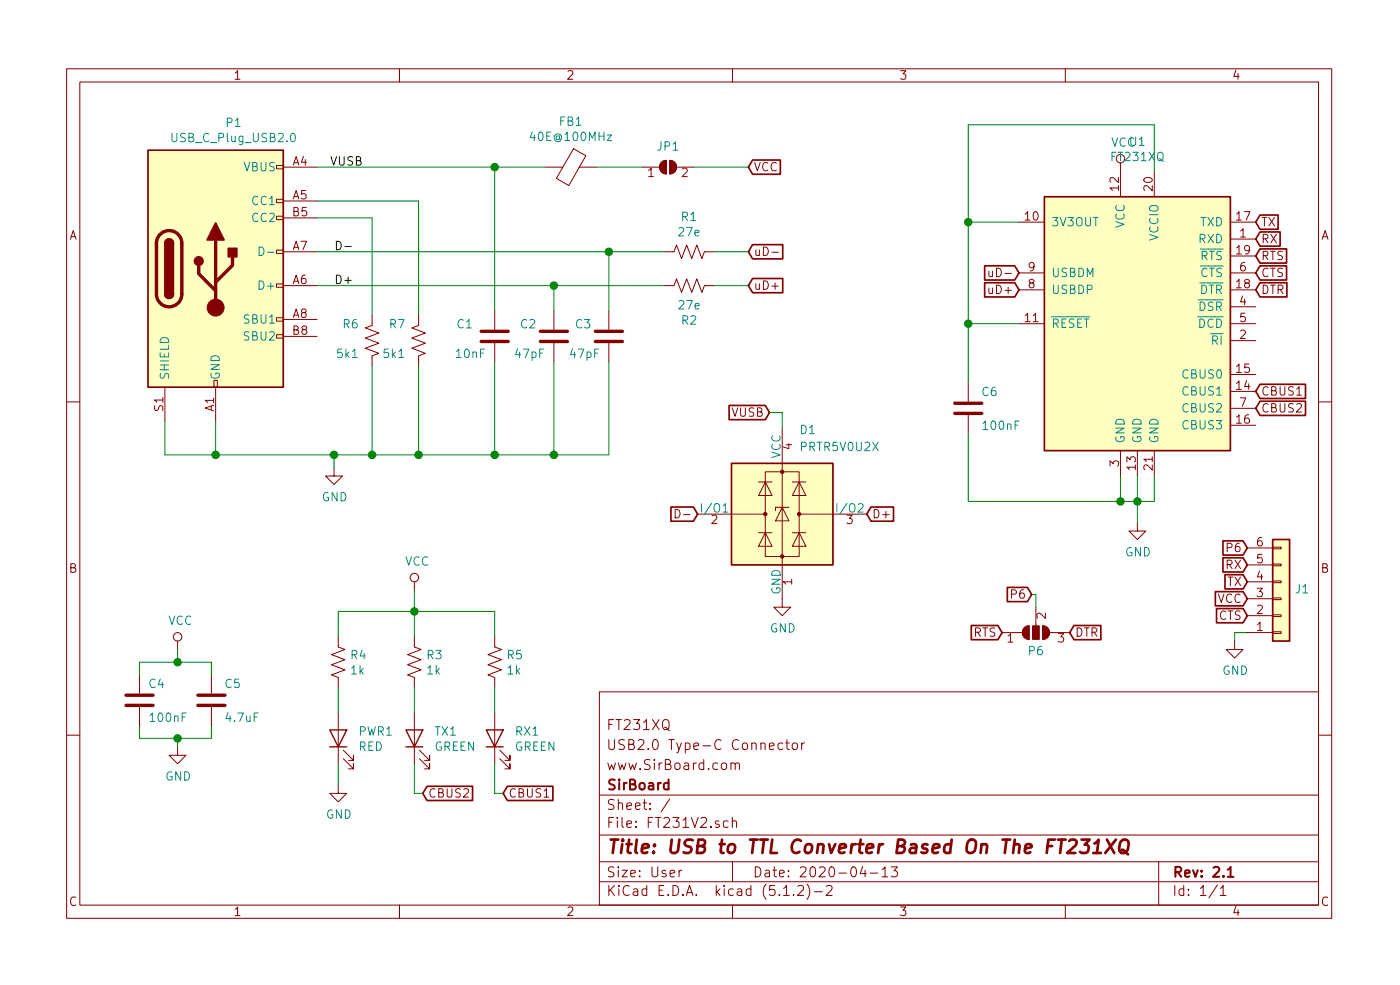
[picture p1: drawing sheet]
<svg xmlns="http://www.w3.org/2000/svg" width="210mm" height="148mm" viewBox="0 0 210 148" stroke-linecap="round" stroke-linejoin="round" font-family="sans-serif">
<g fill="none" stroke="#840000" stroke-width=".15">
<path d="M10 10.3h190v127.5h-190zM12 12.3h186v123.5h-186zM60 10.3v2M110 10.3v2M160 10.3v2M41.5 37.5h1v.5h-1zM41.5 32.4h1v.6h-1zM41.5 29.9h1v.5h-1zM41.5 24.8h1v.5h-1zM42.5 25.1h5.1M42.5 30.2h5.1M42.5 37.8h5.1"/>
<path d="M42.5 32.7h5.1M81.9 25.1h2.6M86.1 22.3l1.9 1.1-2.6 4.4-1.8-1zM87 25.1h2.5M96.5 25.1h2.6M99.3 24.4l.4-.3h.4v2a1.03 1.03 0 0 1-.9-.6 1.03 1.03 0 0 1 .1-1.1zM99.7 37.8h1.5l.4-1 .8 2 .7-2 .8 2 .7-2 .8 2 .4-1h1.5M100.6 24.1a1.02 1.02 0 0 1 1 1 1.02 1.02 0 0 1-1 1zM101.6 25.1h2.5M115.9 37.9h1M153 33.3h3.8M168.3 24.4v5.1"/>
<path d="M173.4 25.7v3.8M184.8 35.9h3.8M184.8 33.3h3.8M184.8 38.4h3.8M24.8 58.1v5.1M32.1 57.1h.5v1h-.5zM32.4 58.1v5.1M41.5 42.6h1v.5h-1zM41.5 50.2h1v.5h-1zM41.5 47.7h1v.5h-1zM42.5 42.9h5.1M42.5 47.9h5.1"/>
<path d="M42.5 50.5h5.1M55.9 47.3v1.5l-1 .4 2 .8-2 .7 2 .8-2 .8 2 .7-1 .4v1.5M62.9 47.3v1.5l-1.1 .4 2.1 .8-2.1 .7 2.1 .8-2.1 .8 2.1 .7-1 .4v1.5M74.3 46.7v2.8M74.3 51.5v2.8M83.2 46.7v2.8M83.2 51.5v2.8M91.4 46.7v2.8M91.4 51.5v2.8M99.7 42.9h1.5l.4-1.1 .8 2.1 .7-2.1 .8 2.1 .7-2.1 .8 2.1 .4-1h1.5M145.4 57.5v2.8M148.5 40.7v.6a.31 .31 0 0 0 .5 .2v-.1"/>
<path d="M153 48.6h3.8M153 43.5h3.8M153 41h3.8M184.8 48.6h3.8M184.8 58.7h3.8M184.8 56.2h3.8M184.8 43.5h3.8M184.8 51.1h3.8M184.8 46h3.8M184.8 41h3.8M10 60.3h2M50.2 70.2v1.2h1.2l-1.2 1.3-1.3-1.3h1.3"/>
<path d="M101.4 76.4a.64 .64 0 0 1 .7 .7 .64 .64 0 0 1-.7 .6zM102.7 77.2h.9M104.8 77.2h10.1M113.9 79.9h2.1M113.9 72.3h2.1M114.9 70.8h5.1v12.7h-5.1zM114.9 79.9l1.1 2.1h-2.1zM114.9 72.3l1.1 2.1h-2.1zM117.5 76.1l1 2.1h-2zM117.5 64.5v26.6h1.2l-1.2 1.3-1.3-1.3h1.3M118.5 76.1h-2v.5M119 79.9h2"/>
<path d="M119 72.3h2M120 79.9l1 2.1h-2zM120 72.3l1 2.1h-2zM120 77.2h10.2M145.4 62.3v2.8M168.3 67.6v3.8M170.8 78.4v1.3h1.3l-1.3 1.3-1.3-1.3h1.3M170.8 67.6v3.8M173.4 67.6v3.8M184.8 63.8h3.8M184.8 61.3h3.8M198 60.3h2"/>
<path d="M26.7 96.2v1.3M50.8 95.6v1.5l1 .4-2 .7 2 .8-2 .8 2 .7-2 .8 1 .4v1.5M62.2 95.6v1.5l1 .4-2 .7 2 .8-2 .8 2 .7-2 .8 1 .4v1.5M62.2 87.3v1.3M74.3 95.6v1.5l1 .4-2 .7 2 .8-2 .8 2 .7-2 .8 1 .4v1.5M150.5 94.9h3M153.9 94.1l.7-.2v2a1.02 1.02 0 0 1-1-.6 1.02 1.02 0 0 1 .3-1.2zM155.6 91.1v2.8M156.6 93.9a1.02 1.02 0 0 1 1 1 1.02 1.02 0 0 1-1 1zM157.6 94.9h3.1M185.4 96.2v1.3h1.3l-1.3 1.2-1.3-1.2h1.3M187.3 94.9h3.8"/>
<path d="M187.3 92.4h3.8M187.3 89.9h3.8M187.3 87.3h3.8M187.3 84.8h3.8M187.3 82.2h3.8M191.1 82.1h1.3v.3h-1.3zM191.1 84.6h1.3v.3h-1.3zM191.1 87.2h1.3v.2h-1.3zM191.1 89.7h1.3v.3h-1.3zM191.1 92.3h1.3v.2h-1.3zM191.1 94.8h1.3v.3h-1.3zM10 110.3h2"/>
<path d="M21 101.3v2.8M21 106.1v2.8M26.7 112.1v1.2h1.2l-1.2 1.3-1.3-1.3h1.3M31.7 101.3v2.8M31.7 106.1v2.8M50.8 117.8v1.3h1.3l-1.3 1.2-1.3-1.2h1.3M50.8 107v7.6M51.6 113.9l1.5 1.5v-.8v.8h-.8M51.6 112.6l1.5 1.5v-.8v.8h-.8M62.2 107v7.6M63 113.9l1.5 1.5v-.8v.8h-.7M63 112.6l1.5 1.5v-.8v.8h-.7"/>
<path d="M74.3 107v7.6M75.1 113.9l1.5 1.5v-.8v.8h-.8M75.1 112.6l1.5 1.5v-.8v.8h-.8M90 103.8h108v32h-108zM90 119.3h108M100.6 119.9l-1.3 1.9M109.8 114.6a.38 .38 0 0 1 .6 .1v.8M109.8 114.5v1M110.4 114.7l.2-.2 .4 .1v.9M117.6 111.6a.48 .48 0 0 0-.7 0l-.1 .2 .1 .6a.48 .48 0 0 0 .7 0M118 111.5h.5M118.2 111v1.3l.3 .2"/>
<path d="M119 111.6a.41 .41 0 0 1 .8 .2l-.1 .6a.41 .41 0 0 1-.7-.2zM120.4 111.5v1M120.8 111.5l-.3 .1-.1 .2M198 110.3h2M60 135.8v2M90 132.3h108M90 129.3h108M90 125.3h108M102 130.6v1M102.4 130.6l-.3 .1-.1 .2M109.3 123.3a.53 .53 0 0 0-.6 0v.7a.53 .53 0 0 0 .6 .1M110 123.3a.38 .38 0 0 1 .6 .1v.8"/>
<path d="M110 122.7v1.5M110 129.3v3M110 135.8v2M117.7 134.4h.8M119.2 134.3h.1l-.1 .1v-.1v.1M119.8 133l.2-.1h.4l.2 .1 .1 .3-.1 .2-.8 .9h.9M121.2 132.7a1.71 1.71 0 0 1 0 2.3M122.3 133.8h1.2M124.1 133l.2-.1 .5 .1a.37 .37 0 0 1 .1 .5l-.8 .9h.9M129.6 130l-.4 1.1h.9M129.9 130.6v1M130.7 131h1.1"/>
<path d="M132.5 130.5l.4-.4v1.5M132.5 131.6h.8M133.8 130.1h1l-.5 .6a.39 .39 0 0 1 .5 .2v.4l-.2 .2-.5 .1-.3-.1M160 135.8v2M174 129.3v6.5M182.8 132.8l-1.2 1.9M183.3 133.3l.4-.4v1.5M183.3 134.4h.8"/>
<circle cx="26.7" cy="95.6" r=".63"/>
<circle cx="62.2" cy="86.7" r=".63"/>
</g>
<path d="M184.4 130.5l.4-.4v1.5M184.4 131.6h.8" fill="none" stroke="#840000" stroke-width=".3"/>
<path d="M160.6 126.2l.3-.2h.5a.43 .43 0 0 1 .3 .6l-.2 .3-1.3 1.1h1.3M162.4 126h1.3l-.8 .8h.3l.2 .2a.82 .82 0 0 1-.2 .9l-.7 .1-.3-.2M164.2 128h1.1M164.4 126.6l.6-.6-.3 2M166.2 126l1.1 2M167.6 126l-1.6 2M168.3 126.3a.69 .69 0 0 1 1.2 0 1.49 1.49 0 0 1-.6 1.7l-.6-.1a1.41 1.41 0 0 1 0-1.6zM168.5 127.5a.92 .92 0 0 1 .7 .6l.2 .1" fill="none" stroke="#840000" stroke-width=".41"/>
<g fill="none" stroke="#840000" stroke-width=".51">
<path d="M24.1 35.2a1.89 1.89 0 0 1 2-.5 1.89 1.89 0 0 1 1.2 1.8v7.6a1.9 1.9 0 0 1-1.9 1.9 1.9 1.9 0 0 1-1.9-1.9v-7.6a1.73 1.73 0 0 1 .6-1.3zM29.8 39.8v1.3l2.6 2.5M32.4 36v10.2M34.9 38.5v1.3l-2.5 2.6M72.3 51.2h4M72.3 49.7h4M81.2 51.2h4M81.2 49.7h4M89.4 51.2h4.1M89.4 49.7h4.1M143.4 62h4M143.4 60.5h4"/>
<path d="M18.9 105.9h4.1M18.9 104.3h4.1M29.7 105.9h4.1M29.7 104.3h4.1"/>
</g>
<path d="M49.5 109.5h2.6l-1.3 2.6zM49.5 112.1h2.6M61 109.5h2.5l-1.3 2.6zM61 112.1h2.5M73 109.5h2.6l-1.3 2.6zM73 112.1h2.6" fill="none" stroke="#840000" stroke-width=".2"/>
<g fill="none" stroke="#008400" stroke-width=".15">
<path d="M47.6 25.1h34.3M47.6 37.8h52.1M47.6 32.7h8.3v14.6M47.6 30.2h15.3v17.1M74.3 25.1v21.6M89.5 25.1h7M91.4 37.8v8.9M104.1 25.1h8.3M107.3 37.8h5.1M145.4 33.3h7.6M173.4 25.7v-7h-28v38.8M47.6 42.9h52.1"/>
<path d="M55.9 54.9v13.4M62.9 54.9v13.4M74.3 54.3v14M83.2 42.9v3.8M83.2 54.3v14M91.4 54.3v14h-66.6v-5.1M107.3 42.9h5.1M145.4 48.6h7.6M32.4 63.2v5.1M50.2 68.3v1.9M115.6 61.9h1.9v2.6M145.4 65.1v10.1h28v-3.8"/>
<path d="M168.3 71.4v3.8M170.8 71.4v7M26.7 97.5v1.9M50.8 95.6v-3.8h23.5v3.8M62.2 88.6v7M154.9 89.2h.7v1.9M187.3 94.9h-1.9v1.3M21 101.3v-1.9h10.7v1.9M21 108.9v1.9h10.7v-1.9M26.7 110.8v1.3M50.8 103.2v3.8M50.8 114.6v3.2"/>
<path d="M62.2 103.2v3.8M62.2 114.6v4.5h1.3M74.3 103.2v3.8M74.3 114.6v4.5h1.3"/>
</g>
<g fill="#ffffc2" stroke="#ffffc2" stroke-width=".15">
<path d="M22.2 22.5h20.3v35.6h-20.3z"/>
<path d="M191.1 81h2.6v15.2h-2.6z"/>
<path d="M109.9 69.5h15.2v15.3h-15.2z"/>
<path d="M156.8 29.5h28v38.1h-28z"/>
</g>
<g fill="none" stroke="#840000" stroke-width=".25">
<path d="M22.2 22.5h20.3v35.6h-20.3zM24.8 36.5a.63 .63 0 0 1 .6-.6 .63 .63 0 0 1 .6 .6M113 36.7h4.6v2.1h-4.6l-.6-1zM113 24h4.2v2.1h-4.2l-.6-1zM147.9 39.9h4.5l.6 1.1-.6 1h-4.5zM156.8 29.5h28v38.1h-28zM189.2 32.3h2.7v2.1h-2.7l-.6-1.1zM189.2 34.8h3.1v2.1h-3.1l-.6-1zM189.2 37.3h4v2.2h-4l-.6-1.1zM189.2 39.9h4v2.1h-4l-.6-1zM24.8 44.1a.63 .63 0 0 0 .6 .7 .63 .63 0 0 0 .6-.7M113 41.8h4.6v2.1h-4.6l-.6-1z"/>
<path d="M147.9 42.4h4.5l.6 1.1-.6 1.1h-4.5zM189.2 57.7h6.9v2.1h-6.9l-.6-1.1zM189.2 42.4h4.1v2.2h-4.1l-.6-1.1zM100.8 76.1h3.3l.7 1.1-.7 1h-3.3zM109.5 60.8h5.4l.7 1.1-.7 1.1h-5.4zM109.9 69.5h15.2v15.3h-15.2zM130.8 76.1h3.4v2.1h-3.4l-.6-1zM189.2 60.2h6.9v2.1h-6.9l-.6-1zM145.9 93.9h4l.6 1-.6 1.1h-4zM151.3 88.1h3l.6 1.1-.6 1.1h-3zM161.3 93.9h4v2.1h-4l-.6-1.1zM182.5 88.8h4.2l.6 1.1-.6 1h-4.2z"/>
<path d="M182.7 91.3h4l.6 1.1-.6 1.1h-4zM183.7 83.7h3l.6 1.1-.6 1h-3zM183.7 81.2h3l.6 1-.6 1.1h-3zM184 86.2h2.7l.6 1.1-.6 1.1h-2.7zM191.1 81h2.6v15.2h-2.6zM64.1 118h6.9v2.1h-6.9l-.6-1zM76.2 118h6.8v2.1h-6.8l-.6-1z"/>
</g>
<g fill="#840000" stroke="#840000" stroke-width=".25">
<path d="M24.8 44.1h1.2a.63 .63 0 0 1-.6 .7 .63 .63 0 0 1-.6-.7z"/>
<path d="M24.9 36.1a.63 .63 0 0 1 .7-.2 .63 .63 0 0 1 .4 .6h-1.2z"/>
<path d="M24.8 36.5h1.2v7.6h-1.2z"/>
<path d="M34.3 37.3h1.3v1.2h-1.3z"/>
<path d="M32.4 33.5l1.3 2.5h-2.6z"/>
<circle cx="29.8" cy="39.2" r=".63"/>
</g>
<g fill="#840000" stroke="#840000" stroke-width=".15">
<path d="M99.3 24.4l.4-.3h.4v2a1.03 1.03 0 0 1-.9-.6 1.03 1.03 0 0 1 .1-1.1z"/>
<path d="M100.6 24.1a1.02 1.02 0 0 1 1 1 1.02 1.02 0 0 1-1 1z"/>
<path d="M153.9 94.1l.7-.2v2a1.02 1.02 0 0 1-1-.6 1.02 1.02 0 0 1 .3-1.2z"/>
<path d="M156.6 93.9a1.02 1.02 0 0 1 1 1 1.02 1.02 0 0 1-1 1z"/>
<path d="M155.1 93.9h1v2h-1z"/>
<circle cx="32.4" cy="46.2" r="1.27"/>
<circle cx="114.9" cy="77.2" r=".25"/>
<circle cx="117.5" cy="83.5" r=".25"/>
<circle cx="117.5" cy="70.8" r=".25"/>
<circle cx="120" cy="77.2" r=".25"/>
</g>
<path d="M38.9 37.1a.64 .64 0 0 1 .8 .6 .64 .64 0 0 1-.8 .6zM40.2 37.9h.9M43.7 20.1l.2-.1a.72 .72 0 0 1 .1 1.3 .68 .68 0 0 1-.3-1.2zM108.6 76.8h.7" fill="none" stroke="#008484" stroke-width=".15"/>
<g fill="#008400" stroke="#008400" stroke-width=".25">
<circle cx="32.4" cy="68.3" r=".51"/>
<circle cx="74.3" cy="25.1" r=".51"/>
<circle cx="91.4" cy="37.8" r=".51"/>
<circle cx="83.2" cy="42.9" r=".51"/>
<circle cx="50.2" cy="68.3" r=".51"/>
<circle cx="26.7" cy="99.4" r=".51"/>
<circle cx="26.7" cy="110.8" r=".51"/>
<circle cx="168.3" cy="75.2" r=".51"/>
<circle cx="170.8" cy="75.2" r=".51"/>
<circle cx="62.2" cy="91.8" r=".51"/>
<circle cx="55.9" cy="68.3" r=".51"/>
<circle cx="62.9" cy="68.3" r=".51"/>
<circle cx="74.3" cy="68.3" r=".51"/>
<circle cx="83.2" cy="68.3" r=".51"/>
<circle cx="145.4" cy="33.3" r=".51"/>
<circle cx="145.4" cy="48.6" r=".51"/>
</g>
<path d="M50.5 36.2a.64 .64 0 0 1 .7 .6 .64 .64 0 0 1-.7 .7zM51.8 37h1" fill="none" stroke="#000" stroke-width=".15"/>
<text font-size="2.8" fill="#840000" x="91" y="128.1">Title: USB to TTL Converter Based On The FT231XQ</text>
<g font-size="2.1" fill="#840000">
<text x="91" y="112.6">USB2.0 Type-C Connector</text>
<text x="91" y="109.6">FT231XQ</text>
<text x="91" y="118.6">SirBoard</text>
<text x="91" y="115.6">www.SirBoard.com</text>
<text x="91" y="124.2">File: FT231V2.sch</text>
<text x="91" y="121.6">Sheet: /</text>
<text x="91" y="131.7">Size: User</text>
<text x="113" y="131.7">Date: 2020-04-13</text>
<text x="176" y="131.7">Rev: 2.1</text>
<text x="91" y="134.5">KiCad E.D.A. kicad (5.1.2)-2</text>
<text x="176" y="134.5">Id: 1/1</text>
</g>
<g font-size="1.8" fill="#840000">
<text x="35" y="11.9">1</text>
<text x="85" y="11.9">2</text>
<text x="135" y="11.9">3</text>
<text x="185" y="11.9">4</text>
<text x="44" y="24.9">A4</text>
<text x="44" y="29.9">A5</text>
<text x="97.3" y="26.6">1</text>
<text x="102.4" y="26.6">2</text>
<text x="113.2" y="25.7">VCC</text>
<text x="168" y="28.6" transform="rotate(-90 168 28.6)">12</text>
<text x="173.1" y="28.6" transform="rotate(-90 173.1 28.6)">20</text>
<text x="10.4" y="36">A</text>
<text x="44" y="32.5">B5</text>
<text x="154" y="33.1">10</text>
<text x="185.7" y="33.1">17</text>
<text x="186.2" y="35.6">1</text>
<text x="189.4" y="34">TX</text>
<text x="198.4" y="36">A</text>
<text x="44" y="37.6">A7</text>
<text x="113.2" y="38.4">uD-</text>
<text x="149.3" y="41.6">uD-</text>
<text x="154.5" y="40.7">9</text>
<text x="185.7" y="38.2">19</text>
<text x="186.2" y="40.7">6</text>
<text x="189.4" y="36.5">RX</text>
<text x="189.4" y="39.1">RTS</text>
<text x="189.4" y="41.6">CTS</text>
<text x="44" y="42.6">A6</text>
<text x="44" y="47.7">A8</text>
<text x="113.2" y="43.5">uD+</text>
<text x="148.9" y="44.1">uD+</text>
<text x="154.5" y="43.3">8</text>
<text x="185.7" y="43.3">18</text>
<text x="186.2" y="45.8">4</text>
<text x="189.4" y="44.1">DTR</text>
<text x="44" y="50.3">B8</text>
<text x="154" y="48.3">11</text>
<text x="186.2" y="50.9">2</text>
<text x="186.2" y="48.3">5</text>
<text x="185.7" y="58.5">14</text>
<text x="185.7" y="56">15</text>
<text x="189.4" y="59.4">CBUS1</text>
<text x="24.5" y="61.7" transform="rotate(-90 24.5 61.7)">S1</text>
<text x="32.2" y="61.8" transform="rotate(-90 32.2 61.8)">A1</text>
<text x="109.9" y="62.5">VUSB</text>
<text x="185.7" y="63.6">16</text>
<text x="186.2" y="61">7</text>
<text x="189.4" y="61.9">CBUS2</text>
<text x="119" y="67.5" transform="rotate(-90 119 67.5)">4</text>
<text x="168" y="70" transform="rotate(-90 168 70)">3</text>
<text x="170.6" y="70.5" transform="rotate(-90 170.6 70.5)">13</text>
<text x="173.1" y="70.5" transform="rotate(-90 173.1 70.5)">21</text>
<text x="130.9" y="77.8">D+</text>
<text x="106.8" y="78.6">2</text>
<text x="127.2" y="78.6">3</text>
<text x="184.4" y="82.9">P6</text>
<text x="188.7" y="82">6</text>
<text x="10.4" y="85.9">B</text>
<text x="119" y="87.8" transform="rotate(-90 119 87.8)">1</text>
<text x="152" y="89.9">P6</text>
<text x="184.1" y="85.4">RX</text>
<text x="184.3" y="87.9">TX</text>
<text x="188.7" y="89.6">3</text>
<text x="188.7" y="87.1">4</text>
<text x="188.7" y="84.5">5</text>
<text x="198.4" y="85.9">B</text>
<text x="146.2" y="95.6">RTS</text>
<text x="157.1" y="92.9" transform="rotate(-90 157.1 92.9)">2</text>
<text x="161.4" y="95.6">DTR</text>
<text x="182.8" y="90.5">VCC</text>
<text x="183" y="93">CTS</text>
<text x="188.7" y="94.7">1</text>
<text x="188.7" y="92.2">2</text>
<text x="151.3" y="96.4">1</text>
<text x="158.9" y="96.4">3</text>
<text x="64.3" y="119.7">CBUS2</text>
<text x="76.3" y="119.7">CBUS1</text>
<text x="10.4" y="136">C</text>
<text x="35" y="137.5">1</text>
<text x="85" y="137.5">2</text>
<text x="135" y="137.5">3</text>
<text x="185" y="137.5">4</text>
<text x="198.4" y="136">C</text>
</g>
<g font-size="1.8" fill="#008484">
<text x="26.1" y="21.3">USB_C_Plug_USB2.0</text>
<text x="34" y="19.1">P1</text>
<text x="80" y="21.2">40E@100MHz</text>
<text x="84" y="18.9">FB1</text>
<text x="98.8" y="22.6">JP1</text>
<text x="166.9" y="22">VCC</text>
<text x="169.7" y="21.9">U1</text>
<text x="36.6" y="25.7">VBUS</text>
<text x="167" y="24.2">FT231XQ</text>
<text x="38" y="30.8">CC1</text>
<text x="38" y="33.3">CC2</text>
<text x="102" y="35.5">27e</text>
<text x="102.4" y="33.2">R1</text>
<text x="157.9" y="34">3V3OUT</text>
<text x="168.9" y="34.3" transform="rotate(-90 168.9 34.3)">VCC</text>
<text x="180.2" y="34">TXD</text>
<text x="157.9" y="41.6">USBDM</text>
<text x="174" y="36.2" transform="rotate(-90 174 36.2)">VCCIO</text>
<text x="180" y="36.5">RXD</text>
<text x="180.2" y="39.1">RTS</text>
<text x="180.2" y="41.6">CTS</text>
<text x="39.2" y="43.5">D+</text>
<text x="102" y="46.4">27e</text>
<text x="157.9" y="44.1">USBDP</text>
<text x="180" y="46.7">DSR</text>
<text x="180.1" y="44.1">DTR</text>
<text x="36.8" y="48.6">SBU1</text>
<text x="36.8" y="51.1">SBU2</text>
<text x="50.7" y="53.7">5k1</text>
<text x="51.5" y="49.3">R6</text>
<text x="57.7" y="53.7">5k1</text>
<text x="58.5" y="49.3">R7</text>
<text x="68.6" y="53.7">10nF</text>
<text x="68.7" y="49.3">C1</text>
<text x="77.5" y="53.7">47pF</text>
<text x="78.2" y="49.3">C2</text>
<text x="85.7" y="53.7">47pF</text>
<text x="86.5" y="49.3">C3</text>
<text x="102.4" y="48.7">R2</text>
<text x="157.9" y="49.2">RESET</text>
<text x="179.9" y="49.2">DCD</text>
<text x="182" y="51.8">RI</text>
<text x="25.4" y="57.1" transform="rotate(-90 25.4 57.1)">SHIELD</text>
<text x="33" y="57.1" transform="rotate(-90 33 57.1)">GND</text>
<text x="147.5" y="59.4">C6</text>
<text x="177.8" y="59.4">CBUS1</text>
<text x="177.8" y="56.8">CBUS0</text>
<text x="120.2" y="65.2">D1</text>
<text x="147.8" y="64.5">100nF</text>
<text x="177.8" y="64.5">CBUS3</text>
<text x="177.8" y="61.9">CBUS2</text>
<text x="117.2" y="68.8" transform="rotate(-90 117.2 68.8)">VCC</text>
<text x="120.4" y="67.7">PRTR5V0U2X</text>
<text x="168.9" y="66.6" transform="rotate(-90 168.9 66.6)">GND</text>
<text x="171.4" y="66.6" transform="rotate(-90 171.4 66.6)">GND</text>
<text x="174" y="66.6" transform="rotate(-90 174 66.6)">GND</text>
<text x="48.3" y="75.2">GND</text>
<text x="105.6" y="76.9">I/O1</text>
<text x="126" y="76.9">I/O2</text>
<text x="169" y="83.5">GND</text>
<text x="60.8" y="84.9">VCC</text>
<text x="117.2" y="89.3" transform="rotate(-90 117.2 89.3)">GND</text>
<text x="194.6" y="89.1">J1</text>
<text x="25.2" y="93.8">VCC</text>
<text x="115.6" y="94.9">GND</text>
<text x="52.7" y="98.9">R4</text>
<text x="52.7" y="101.2">1k</text>
<text x="64.1" y="98.9">R3</text>
<text x="64.2" y="101.2">1k</text>
<text x="76.2" y="98.9">R5</text>
<text x="76.2" y="101.2">1k</text>
<text x="154.5" y="98.3">P6</text>
<text x="183.6" y="101.3">GND</text>
<text x="22.4" y="103.3">C4</text>
<text x="33.8" y="103.3">C5</text>
<text x="22.7" y="108.3">100nF</text>
<text x="34" y="108.3">4.7uF</text>
<text x="53.8" y="112.7">RED</text>
<text x="53.9" y="110.4">PWR1</text>
<text x="65.2" y="112.7">GREEN</text>
<text x="65.3" y="110.4">TX1</text>
<text x="77.3" y="112.7">GREEN</text>
<text x="77.5" y="110.4">RX1</text>
<text x="24.8" y="117.2">GND</text>
<text x="48.9" y="122.9">GND</text>
</g>
<g font-size="1.8">
<text x="49.5" y="24.9">VUSB</text>
<text x="50.2" y="42.6">D+</text>
</g>
</svg>
